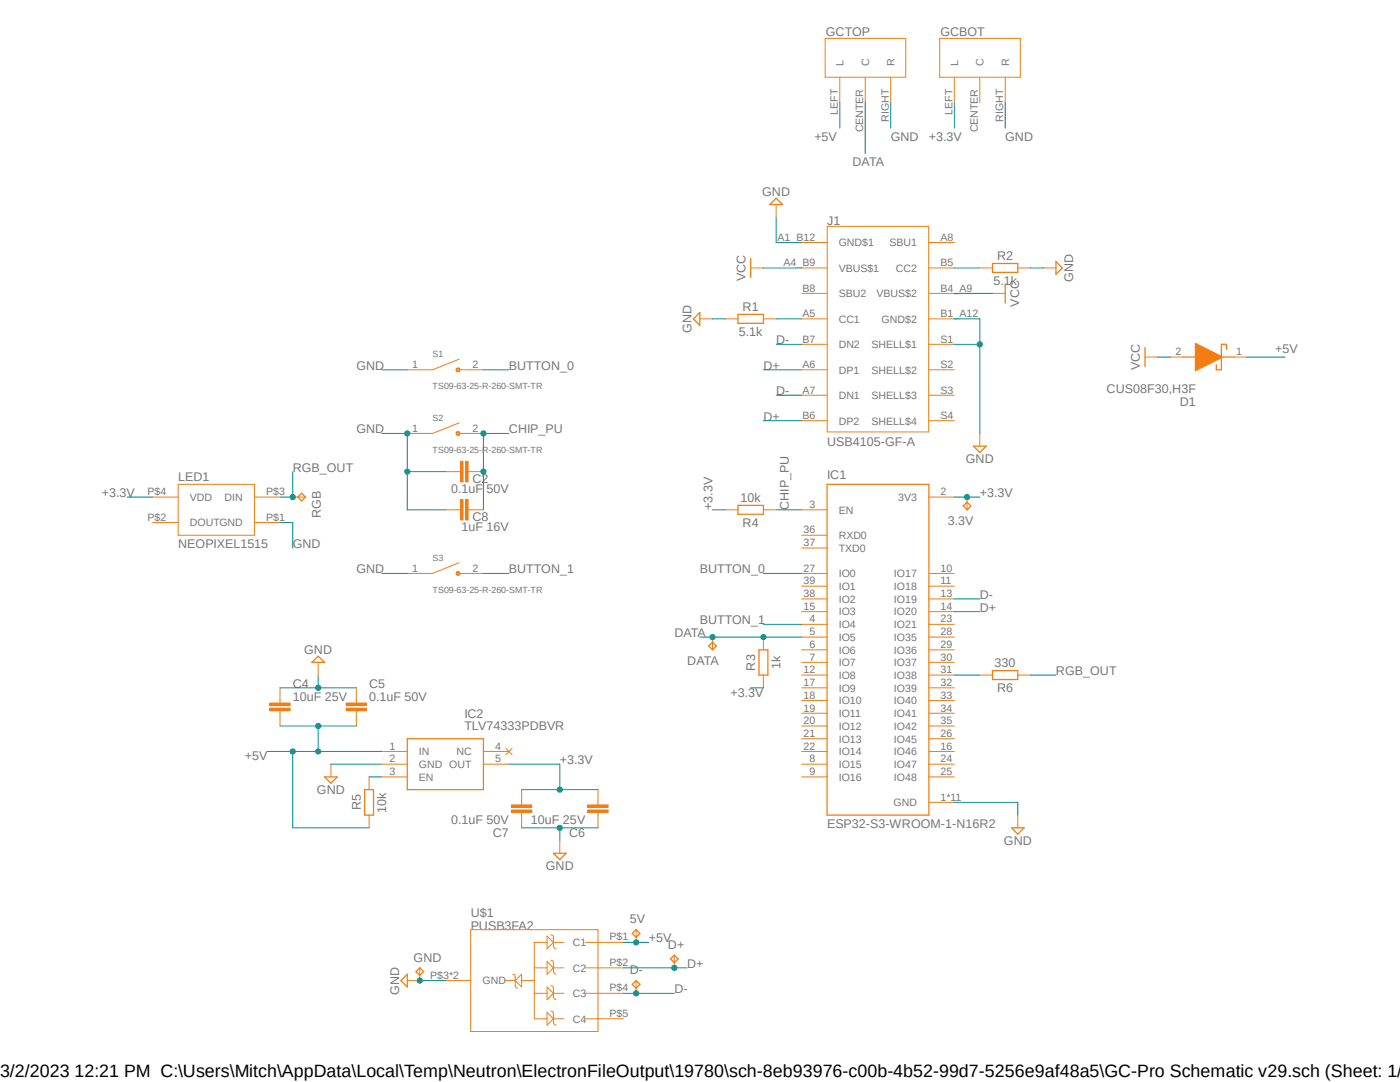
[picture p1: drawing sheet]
<svg xmlns="http://www.w3.org/2000/svg" width="279mm" height="216mm" viewBox="0 0 279 216" stroke-linecap="round" stroke-linejoin="round" font-family="sans-serif">
<path d="M19.7 4.7l240 201.4M259.7 4.7l-240 201.4" fill="none" stroke="#fff" stroke-width=".2"/>
<g fill="none" stroke="#f57c10" stroke-width=".2">
<path d="M164.7 7.7h16.1v7.7h-16.1zM167.6 15.4v5.1M172.7 15.4v5.1M177.8 15.4v5.1M187.5 7.7h16.1v7.7h-16.1zM190.5 15.4v5.1M195.5 15.4v5.1M200.6 15.4v5.1M149.8 53.5h2.6M154.9 40.8v2.5M160 48.4h5.1M160 53.5h5.1"/>
<path d="M160 58.5h5.1M165.1 45.2h20.2v41h-20.2zM185.4 48.4h5.1M185.4 53.5h5.1M185.4 58.5h5.1M195.5 53.5h2.6M198.1 58.5h2.5M203.1 53.5h2.6M208.2 53.5h2.5M91.7 71.7l-5.4 2.1M139.7 63.6h2.5M144.7 63.6h2.6"/>
<path d="M152.4 63.6h2.5M160 63.6h5.1M160 68.7h5.1M160 73.8h5.1M160 78.9h5.1M185.4 63.6h5.1M185.4 68.7h5.1M185.4 73.8h5.1M185.4 78.9h5.1M160 83.9h5.1M185.4 83.9h5.1M185.4 99.2h5.1"/>
<path d="M195.5 86.5v2.5M160 101.7h5.1M160 119.5h5.1M160 114.4h5.1M160 117h5.1M160 109.3h5.1M160 106.8h5.1M185.4 119.5h5.1M185.4 114.4h5.1M185.4 117h5.1M160 127.1h5.1M160 137.2h5.1"/>
<path d="M160 139.8h5.1M160 124.6h5.1M160 132.2h5.1M160 134.7h5.1M160 122h5.1M160 129.7h5.1M185.4 127.1h5.1M185.4 137.2h5.1M185.4 139.8h5.1M185.4 124.6h5.1M185.4 132.2h5.1M185.4 134.7h5.1"/>
<path d="M185.4 122h5.1M185.4 129.7h5.1M160 142.3h5.1M160 149.9h5.1M160 144.9h5.1M160 147.4h5.1M160 152.5h5.1M160 155h5.1M185.4 142.3h5.1M185.4 149.9h5.1M185.4 144.9h5.1M185.4 147.4h5.1"/>
<path d="M185.4 152.5h5.1M185.4 155h5.1M185.4 160.1h5.1M203.1 162.6v2.6"/>
</g>
<path d="M154.9 39.5l1.3 1.3h-2.6zM149.8 51.6v3.8M198.1 52.6h5v1.8h-5zM200.6 56.6v3.9M210.7 52.2l1.3 1.3-1.3 1.2zM138.4 63.6l1.3-1.2v2.5zM147.3 62.7h5.1v1.8h-5.1zM165.1 96.6h20.3v66h-20.3zM194.3 89h2.5l-1.3 1.3zM201.9 165.2h2.5l-1.3 1.3z" fill="none" stroke="#f57c10" stroke-width=".25"/>
<path d="M91.3 73.4h.2l.3 .4-.3 .4h-.2l-.3-.4 .5-.3 .1 .5h-.2l-.4-.2z" fill-rule="evenodd" fill="#f57c10"/>
<path d="M81.3 73.8h5M91.3 73.4h.2l.3 .4-.3 .4h-.2l-.3-.4 .5-.3 .1 .5h-.2l-.4-.2zM91.8 73.8h4.7M91.7 84.4l-5.4 2.1" fill="none" stroke="#f57c10" stroke-width=".2"/>
<path d="M91.1 86.2l.2-.1 .4 .1v.5l-.2 .2-.4-.2-.1-.2 .4-.3 .2 .1 .1 .2-.1 .2h-.2l-.4-.2z" fill-rule="evenodd" fill="#f57c10"/>
<path d="M81.3 86.5h5M91.1 86.2l.2-.1 .4 .1v.5l-.2 .2-.4-.2-.1-.2 .4-.3 .2 .1 .1 .2-.1 .2h-.2l-.4-.2zM91.8 86.5h4.7M91.7 112.3l-5.4 2.1" fill="none" stroke="#f57c10" stroke-width=".2"/>
<path d="M91.1 114.2l.2-.2 .4 .2v.4l-.4 .2-.3-.4 .4-.2 .2 .1v.3h-.2l-.4-.2z" fill-rule="evenodd" fill="#f57c10"/>
<g fill="none" stroke="#f57c10" stroke-width=".2">
<path d="M30.5 99.2h5.1M35.6 96.6h15.2v10.2h-15.2zM50.8 99.2h5.1M30.5 104.3h5.1M50.8 104.3h5.1M81.3 114.4h5M91.1 114.2l.2-.2 .4 .2v.4l-.4 .2-.3-.4 .4-.2 .2 .1v.3h-.2l-.4-.2zM91.8 114.4h4.7M144.7 101.7h2.6M152.4 101.7h2.5M152.4 127.1v2.6M152.4 134.7v2.5"/>
<path d="M66 152.5v2.5M76.2 149.9h5.1M76.2 152.5h5.1M76.2 155h5.1M96.5 149.9h5.1M96.5 152.5h5.1M101 149.4l1.2 1.2M102.2 149.4l-1.2 1.2M88.9 195.7h5M93.9 185.5h25.4v20.3h-25.4zM100.8 195.7h2M102.3 194.4a.45 .45 0 0 1 .5 .5v1.8l.2 .3 .3 .2"/>
<path d="M104.1 195.7h2.5M104.1 194.4v2.5l-1.3-1.2zM106.6 193.1h2.6M106.6 198.2h2.6M109.2 188h-2.6v15.3h2.6M109.2 186.8l1.2 1.2-1.2 1.3zM109.2 191.9l1.2 1.2-1.2 1.3zM109.2 196.9l1.2 1.3-1.2 1.3zM109.9 186.5a.45 .45 0 0 1 .5 .5v1.8l.2 .3 .4 .2M109.9 191.6a.45 .45 0 0 1 .5 .5v1.8l.2 .3 .4 .2M109.9 196.7a.45 .45 0 0 1 .5 .5v1.8l.2 .3 .4 .2M110.4 188h2.1"/>
<path d="M110.4 193.1h2.1M110.4 198.2h2.1M116.8 188h7.6M116.8 193.1h7.6M116.8 198.2h7.6M109.2 202l1.2 1.3-1.2 1.3zM109.9 201.8a.45 .45 0 0 1 .5 .5v1.7l.2 .4 .4 .2M110.4 203.3h2.1M116.8 203.3h7.6"/>
</g>
<path d="M147.3 100.8h5.1v1.8h-5.1zM151.5 129.7h1.7v5h-1.7zM64.8 155h2.5l-1.3 1.3zM81.3 147.4h15.2v10.2h-15.2z" fill="none" stroke="#f57c10" stroke-width=".25"/>
<path d="M92.9 92.1h.5v4h-.5z" fill-rule="evenodd" fill="#f57c10"/>
<path d="M92.9 92.1h.5v4h-.5z" fill="none" stroke="#f57c10" stroke-width=".2"/>
<path d="M91.9 92.1h.5v4h-.5z" fill-rule="evenodd" fill="#f57c10"/>
<path d="M88.9 94.1h3M91.9 92.1h.5v4h-.5zM93.4 94.1h3.1M73.7 155v2.6M73.7 162.6v2.6" fill="none" stroke="#f57c10" stroke-width=".2"/>
<path d="M72.8 157.6h1.7v5h-1.7z" fill="none" stroke="#f57c10" stroke-width=".25"/>
<path d="M53.8 141.3h4.1v.5h-4.1z" fill-rule="evenodd" fill="#f57c10"/>
<path d="M53.8 141.3h4.1v.5h-4.1z" fill="none" stroke="#f57c10" stroke-width=".2"/>
<path d="M53.8 140.3h4.1v.5h-4.1z" fill-rule="evenodd" fill="#f57c10"/>
<path d="M55.9 137.2v3.1M53.8 140.3h4.1v.5h-4.1zM55.9 141.8v3.1" fill="none" stroke="#f57c10" stroke-width=".2"/>
<path d="M69.1 141.3h4.1v.5h-4.1z" fill-rule="evenodd" fill="#f57c10"/>
<path d="M69.1 141.3h4.1v.5h-4.1z" fill="none" stroke="#f57c10" stroke-width=".2"/>
<path d="M69.1 140.3h4.1v.5h-4.1z" fill-rule="evenodd" fill="#f57c10"/>
<path d="M63.5 132.2v2.5M71.1 137.2v3.1M69.1 140.3h4.1v.5h-4.1zM71.1 141.8v3.1" fill="none" stroke="#f57c10" stroke-width=".2"/>
<path d="M62.2 132.2l1.3-1.3 1.3 1.3z" fill="none" stroke="#f57c10" stroke-width=".25"/>
<path d="M117.3 160.6h4.1v.5h-4.1z" fill-rule="evenodd" fill="#f57c10"/>
<path d="M117.3 160.6h4.1v.5h-4.1z" fill="none" stroke="#f57c10" stroke-width=".2"/>
<path d="M117.3 161.6h4.1v.5h-4.1z" fill-rule="evenodd" fill="#f57c10"/>
<path d="M119.3 157.6v3M117.3 161.6h4.1v.5h-4.1zM119.3 162.1v3.1" fill="none" stroke="#f57c10" stroke-width=".2"/>
<path d="M102.1 160.6h4v.5h-4z" fill-rule="evenodd" fill="#f57c10"/>
<path d="M102.1 160.6h4v.5h-4z" fill="none" stroke="#f57c10" stroke-width=".2"/>
<path d="M102.1 161.6h4v.5h-4z" fill-rule="evenodd" fill="#f57c10"/>
<path d="M233.6 71.2h2.5M246.3 71.2h2.5M104.1 157.6v3M102.1 161.6h4v.5h-4zM104.1 162.1v3.1M111.7 167.7v2.6M81.3 195.7h2.5" fill="none" stroke="#f57c10" stroke-width=".2"/>
<path d="M236.1 71.2h2.6M243.8 71.2h2.5M244.8 69.7v-1h-1v5.1h-1.1v-1M110.4 170.3h2.6l-1.3 1.2zM81.3 194.4v2.5l-1.3-1.2z" fill="none" stroke="#f57c10" stroke-width=".25"/>
<path d="M238.5 68.5l5.4 2.7v.1l-5.4 2.7z" fill-rule="evenodd" fill="#f57c10"/>
<path d="M228.5 71.2h2.6M238.5 68.5l5.4 2.7v.1l-5.4 2.7z" fill="none" stroke="#f57c10" stroke-width=".2"/>
<path d="M228.5 69.3v3.9" fill="none" stroke="#f57c10" stroke-width=".25"/>
<path d="M92.9 99.7h.5v4.1h-.5z" fill-rule="evenodd" fill="#f57c10"/>
<path d="M92.9 99.7h.5v4.1h-.5z" fill="none" stroke="#f57c10" stroke-width=".2"/>
<path d="M91.9 99.7h.5v4.1h-.5z" fill-rule="evenodd" fill="#f57c10"/>
<path d="M58.4 99.2h2.6M91.9 99.7h.5v4.1h-.5zM193 99.2v2.5M88.9 101.7h3M93.4 101.7h3.1M142.2 127.1v2.6M195.5 134.7h2.6M203.1 134.7h2.6M83.8 193.1v2.6M127 185.5v2.5M127 195.7v2.5M134.6 190.6v2.5" fill="none" stroke="#f57c10" stroke-width=".2"/>
<path d="M60.2 98.4l.8 .8-.8 .7-.8-.7zM192.2 101l.8-.8 .8 .8-.8 .7zM141.4 128.9l.8-.8 .8 .8-.8 .8zM198.1 133.8h5v1.8h-5zM83 193.9l.8-.8 .7 .8-.7 .7zM126.2 186.3l.8-.8 .7 .8-.7 .7zM126.2 196.4l.8-.7 .7 .7-.7 .8zM133.8 191.3l.8-.7 .7 .7-.7 .8z" fill="none" stroke="#f57c10" stroke-width=".25"/>
<path d="M167.6 20.5v5.1M248.8 71.2h7.7M55.9 144.9h15.2" fill="none" stroke="#009292" stroke-width=".2"/>
<circle cx="63.5" cy="144.9" r=".51" fill="#009292"/>
<g fill="none" stroke="#009292" stroke-width=".2">
<path d="M58.4 149.9h17.8M63.5 144.9v5"/>
<circle cx="63.5" cy="144.9" r=".51"/>
</g>
<circle cx="63.5" cy="149.9" r=".51" fill="#009292"/>
<g fill="none" stroke="#009292" stroke-width=".2">
<path d="M53.3 149.9h5.1"/>
<circle cx="63.5" cy="149.9" r=".51"/>
</g>
<circle cx="58.4" cy="149.9" r=".51" fill="#009292"/>
<g fill="none" stroke="#009292" stroke-width=".2">
<path d="M58.4 149.9v15.3h15.3M124.4 188h5.1"/>
<circle cx="58.4" cy="149.9" r=".51"/>
</g>
<circle cx="127" cy="188" r=".51" fill="#009292"/>
<g fill="none" stroke="#009292" stroke-width=".2">
<path d="M172.7 20.5v10.1M142.2 127.1h17.8"/>
<circle cx="127" cy="188" r=".51"/>
</g>
<circle cx="152.4" cy="127.1" r=".51" fill="#009292"/>
<g fill="none" stroke="#009292" stroke-width=".2">
<path d="M139.7 127.1h2.5"/>
<circle cx="152.4" cy="127.1" r=".51"/>
</g>
<circle cx="142.2" cy="127.1" r=".51" fill="#009292"/>
<g fill="none" stroke="#009292" stroke-width=".2">
<path d="M177.8 20.5v5.1M200.6 20.5v5.1M205.7 53.5h2.5M142.2 63.6h2.5M190.5 63.6h5v22.9M190.5 68.7h5"/>
<circle cx="142.2" cy="127.1" r=".51"/>
</g>
<circle cx="195.5" cy="68.7" r=".51" fill="#009292"/>
<g fill="none" stroke="#009292" stroke-width=".2">
<path d="M154.9 43.3v5.1h5.1M76.2 73.8h5.1M76.2 86.5h5.1v7.6h7.6M66 152.5h10.2M190.5 160.1h12.6v2.5"/>
<circle cx="195.5" cy="68.7" r=".51"/>
</g>
<circle cx="81.3" cy="86.5" r=".51" fill="#009292"/>
<g fill="none" stroke="#009292" stroke-width=".2">
<path d="M81.3 94.1v7.6h7.6"/>
<circle cx="81.3" cy="86.5" r=".51"/>
</g>
<circle cx="81.3" cy="94.1" r=".51" fill="#009292"/>
<g fill="none" stroke="#009292" stroke-width=".2">
<path d="M76.2 114.4h5.1M55.9 137.2h15.2"/>
<circle cx="81.3" cy="94.1" r=".51"/>
</g>
<circle cx="63.5" cy="137.2" r=".51" fill="#009292"/>
<g fill="none" stroke="#009292" stroke-width=".2">
<path d="M63.5 134.7v2.5M104.1 165.2h15.2"/>
<circle cx="63.5" cy="137.2" r=".51"/>
</g>
<circle cx="111.7" cy="165.2" r=".51" fill="#009292"/>
<g fill="none" stroke="#009292" stroke-width=".2">
<path d="M111.7 165.2v2.5M83.8 195.7h5.1"/>
<circle cx="111.7" cy="165.2" r=".51"/>
</g>
<circle cx="83.8" cy="195.7" r=".51" fill="#009292"/>
<g fill="none" stroke="#009292" stroke-width=".2">
<path d="M190.5 20.5v5.1M55.9 104.3h2.5v5M101.6 152.5h10.1v5.1M104.1 157.6h15.2"/>
<circle cx="83.8" cy="195.7" r=".51"/>
</g>
<circle cx="111.7" cy="157.6" r=".51" fill="#009292"/>
<g fill="none" stroke="#009292" stroke-width=".2">
<path d="M25.4 99.2h5.1M190.5 99.2h5M142.2 101.7h2.5M149.8 137.2h2.6"/>
<circle cx="111.7" cy="157.6" r=".51"/>
</g>
<circle cx="193" cy="99.2" r=".51" fill="#009292"/>
<g fill="none" stroke="#009292" stroke-width=".2">
<path d="M190.5 53.5h5M152.4 73.8h7.6M154.9 63.6h5.1M152.4 83.9h7.6M124.4 193.1h12.7"/>
<circle cx="193" cy="99.2" r=".51"/>
</g>
<circle cx="134.6" cy="193.1" r=".51" fill="#009292"/>
<g fill="none" stroke="#009292" stroke-width=".2">
<path d="M154.9 68.7h5.1M154.9 78.9h5.1M190.5 122h5M124.4 198.2h10.2"/>
<circle cx="134.6" cy="193.1" r=".51"/>
</g>
<circle cx="127" cy="198.2" r=".51" fill="#009292"/>
<g fill="none" stroke="#009292" stroke-width=".2">
<path d="M152.4 53.5h7.6M190.5 58.5h7.6M231.1 71.2h2.5M101.6 86.5h-5.1v7.6M154.9 101.7h5.1M190.5 119.5h5"/>
<circle cx="127" cy="198.2" r=".51"/>
</g>
<circle cx="96.5" cy="86.5" r=".51" fill="#009292"/>
<g fill="none" stroke="#009292" stroke-width=".2">
<path d="M96.5 94.1v7.6"/>
<circle cx="96.5" cy="86.5" r=".51"/>
</g>
<circle cx="96.5" cy="94.1" r=".51" fill="#009292"/>
<g fill="none" stroke="#009292" stroke-width=".2">
<path d="M96.5 73.8h5.1M58.4 94.1v5.1h-2.5M96.5 114.4h5.1M152.4 114.4h7.6M152.4 124.6h7.6M190.5 134.7h5M205.7 134.7h5M73.7 155h2.5"/>
<circle cx="96.5" cy="94.1" r=".51"/>
</g>
<circle cx="58.4" cy="99.2" r=".51" fill="#009292"/>
<circle cx="58.4" cy="99.2" r=".51" fill="none" stroke="#009292" stroke-width=".2"/>
<text font-size="3.6" x="0" y="214.9">3/2/2023 12:21 PM C:\Users\Mitch\AppData\Local\Temp\Neutron\ElectronFileOutput\19780\sch-8eb93976-c00b-4b52-99d7-5256e9af48a5\GC-Pro Schematic v29.sch (Sheet: 1/1</text>
<g font-size="2.5" fill="#757575">
<text x="164.8" y="7.3">GCTOP</text>
<text x="187.7" y="7.3">GCBOT</text>
<text x="162.5" y="28.1">+5V</text>
<text x="177.8" y="28.1">GND</text>
<text x="185.4" y="28.1">+3.3V</text>
<text x="200.6" y="28.1">GND</text>
<text x="170.1" y="33.2">DATA</text>
<text x="152.1" y="39.2">GND</text>
<text x="165.1" y="44.8">J1</text>
<text x="199" y="51.8">R2</text>
<text x="148.8" y="56.1" transform="rotate(-90 148.8 56.1)">VCC</text>
<text x="198.3" y="56.9">5.1k</text>
<text x="214.2" y="56.3" transform="rotate(-90 214.2 56.3)">GND</text>
<text x="148.2" y="62">R1</text>
<text x="203.4" y="61.2" transform="rotate(-90 203.4 61.2)">VCC</text>
<text x="138" y="66.4" transform="rotate(-90 138 66.4)">GND</text>
<text x="147.4" y="67.1">5.1k</text>
<text x="154.9" y="68.7">D-</text>
<text x="254.5" y="70.5">+5V</text>
<text x="71.1" y="73.8">GND</text>
<text x="101.6" y="73.8">BUTTON_0</text>
<text x="152.4" y="73.8">D+</text>
<text x="227.5" y="73.9" transform="rotate(-90 227.5 73.9)">VCC</text>
<text x="152.4" y="83.9">D+</text>
<text x="154.9" y="78.9">D-</text>
<text x="220.9" y="78.5">CUS08F30,H3F</text>
<text x="235.5" y="81">D1</text>
<text x="71.1" y="86.5">GND</text>
<text x="101.6" y="86.5">CHIP_PU</text>
<text x="165.1" y="89">USB4105-GF-A</text>
<text x="35.6" y="95.9">LED1</text>
<text x="58.4" y="94.1">RGB_OUT</text>
<text x="165.1" y="95.5">IC1</text>
<text x="192.7" y="92.5">GND</text>
<text x="20.3" y="99.2">+3.3V</text>
<text x="90" y="98.4">0.1uF 50V</text>
<text x="94.3" y="96.4">C2</text>
<text x="142.2" y="101.7" transform="rotate(-90 142.2 101.7)">+3.3V</text>
<text x="147.8" y="100.1">10k</text>
<text x="157.4" y="101.7" transform="rotate(-90 157.4 101.7)">CHIP_PU</text>
<text x="195.5" y="99.2">+3.3V</text>
<text x="64" y="103.3" transform="rotate(-90 64 103.3)">RGB</text>
<text x="92.1" y="106">1uF 16V</text>
<text x="94.3" y="104">C8</text>
<text x="148.2" y="105.2">R4</text>
<text x="189.1" y="104.8">3.3V</text>
<text x="35.6" y="109.3">NEOPIXEL1515</text>
<text x="58.4" y="109.3">GND</text>
<text x="71.1" y="114.4">GND</text>
<text x="101.6" y="114.4">BUTTON_1</text>
<text x="139.7" y="114.4">BUTTON_0</text>
<text x="195.5" y="119.5">D-</text>
<text x="139.7" y="124.6">BUTTON_1</text>
<text x="195.5" y="122">D+</text>
<text x="60.7" y="130.6">GND</text>
<text x="134.6" y="127.1">DATA</text>
<text x="58.4" y="137.2">C4</text>
<text x="73.7" y="137.2">C5</text>
<text x="137.2" y="132.7">DATA</text>
<text x="150.7" y="133.8" transform="rotate(-90 150.7 133.8)">R3</text>
<text x="155.8" y="133.5" transform="rotate(-90 155.8 133.5)">1k</text>
<text x="198.5" y="133.1">330</text>
<text x="210.7" y="134.7">RGB_OUT</text>
<text x="58.4" y="139.8">10uF 25V</text>
<text x="73.7" y="139.8">0.1uF 50V</text>
<text x="92.7" y="143.2">IC2</text>
<text x="145.8" y="139">+3.3V</text>
<text x="199" y="138.1">R6</text>
<text x="92.7" y="145.8">TLV74333PDBVR</text>
<text x="48.9" y="151.7">+5V</text>
<text x="111.7" y="152.5">+3.3V</text>
<text x="63.2" y="158.5">GND</text>
<text x="72" y="161.7" transform="rotate(-90 72 161.7)">R5</text>
<text x="77.1" y="162.1" transform="rotate(-90 77.1 162.1)">10k</text>
<text x="90" y="164.4">0.1uF 50V</text>
<text x="98.3" y="167">C7</text>
<text x="106" y="164.4">10uF 25V</text>
<text x="113.6" y="167">C6</text>
<text x="165.1" y="165.2">ESP32-S3-WROOM-1-N16R2</text>
<text x="108.9" y="173.7">GND</text>
<text x="200.4" y="168.6">GND</text>
<text x="93.9" y="185.5">PUSB3FA2</text>
<text x="93.9" y="183">U$1</text>
<text x="125.7" y="184.2">5V</text>
<text x="82.6" y="191.9">GND</text>
<text x="129.5" y="188">+5V</text>
<text x="133.3" y="189.3">D+</text>
<text x="125.7" y="194.4">D-</text>
<text x="137.1" y="193.1">D+</text>
<text x="79.6" y="198.5" transform="rotate(-90 79.6 198.5)">GND</text>
<text x="134.6" y="198.2">D-</text>
</g>
<g font-size="2.1" fill="#757575">
<text x="168.4" y="13.1" transform="rotate(-90 168.4 13.1)">L</text>
<text x="173.4" y="13.1" transform="rotate(-90 173.4 13.1)">C</text>
<text x="178.5" y="13.1" transform="rotate(-90 178.5 13.1)">R</text>
<text x="191.2" y="13.1" transform="rotate(-90 191.2 13.1)">L</text>
<text x="196.3" y="13.1" transform="rotate(-90 196.3 13.1)">C</text>
<text x="201.4" y="13.1" transform="rotate(-90 201.4 13.1)">R</text>
<text x="167.2" y="22.9" transform="rotate(-90 167.2 22.9)">LEFT</text>
<text x="190.1" y="22.9" transform="rotate(-90 190.1 22.9)">LEFT</text>
<text x="172.3" y="26.4" transform="rotate(-90 172.3 26.4)">CENTER</text>
<text x="177.4" y="24.3" transform="rotate(-90 177.4 24.3)">RIGHT</text>
<text x="195.2" y="26.4" transform="rotate(-90 195.2 26.4)">CENTER</text>
<text x="200.2" y="24.3" transform="rotate(-90 200.2 24.3)">RIGHT</text>
<text x="155.2" y="48">A1_B12</text>
<text x="156.4" y="53.1">A4_B9</text>
<text x="167.4" y="49.1">GND$1</text>
<text x="177.5" y="49.1">SBU1</text>
<text x="187.7" y="53.1">B5</text>
<text x="187.7" y="48">A8</text>
<text x="160.1" y="58.2">B8</text>
<text x="167.4" y="54.2">VBUS$1</text>
<text x="167.4" y="59.3">SBU2</text>
<text x="174.9" y="59.3">VBUS$2</text>
<text x="178.8" y="54.2">CC2</text>
<text x="187.7" y="58.2">B4_A9</text>
<text x="160.1" y="63.3">A5</text>
<text x="167.4" y="64.4">CC1</text>
<text x="175.9" y="64.4">GND$2</text>
<text x="187.7" y="63.3">B1_A12</text>
<text x="160.1" y="68.4">B7</text>
<text x="167.4" y="69.5">DN2</text>
<text x="173.9" y="69.5">SHELL$1</text>
<text x="187.7" y="68.4">S1</text>
<text x="234.6" y="70.9">2</text>
<text x="246.7" y="70.9">1</text>
<text x="82.3" y="73.4">1</text>
<text x="94.3" y="73.4">2</text>
<text x="160.1" y="73.4">A6</text>
<text x="167.4" y="74.5">DP1</text>
<text x="173.9" y="74.5">SHELL$2</text>
<text x="187.7" y="73.4">S2</text>
<text x="160.1" y="78.5">A7</text>
<text x="160.1" y="83.6">B6</text>
<text x="167.4" y="79.6">DN1</text>
<text x="173.9" y="79.6">SHELL$3</text>
<text x="187.7" y="83.6">S4</text>
<text x="187.7" y="78.5">S3</text>
<text x="82.3" y="86.1">1</text>
<text x="94.3" y="86.1">2</text>
<text x="167.4" y="84.7">DP2</text>
<text x="173.9" y="84.7">SHELL$4</text>
<text x="29.5" y="98.8">P$4</text>
<text x="37.9" y="99.9">VDD</text>
<text x="44.8" y="99.9">DIN</text>
<text x="53.1" y="98.8">P$3</text>
<text x="161.5" y="101.3">3</text>
<text x="179.2" y="99.9">3V3</text>
<text x="187.7" y="98.8">2</text>
<text x="29.5" y="103.9">P$2</text>
<text x="37.9" y="105">DOUTGND</text>
<text x="53.1" y="103.9">P$1</text>
<text x="160.4" y="106.4">36</text>
<text x="167.4" y="102.5">EN</text>
<text x="167.4" y="107.6">RXD0</text>
<text x="160.4" y="109">37</text>
<text x="167.4" y="110.1">TXD0</text>
<text x="82.3" y="114">1</text>
<text x="94.3" y="114">2</text>
<text x="160.4" y="119.1">38</text>
<text x="160.4" y="114">27</text>
<text x="160.4" y="116.6">39</text>
<text x="167.4" y="115.2">IO0</text>
<text x="167.4" y="117.7">IO1</text>
<text x="178.4" y="115.2">IO17</text>
<text x="178.4" y="117.7">IO18</text>
<text x="187.7" y="114">10</text>
<text x="187.7" y="116.6">11</text>
<text x="187.7" y="119.1">13</text>
<text x="160.4" y="121.7">15</text>
<text x="161.5" y="124.2">4</text>
<text x="167.4" y="120.3">IO2</text>
<text x="167.4" y="125.3">IO4</text>
<text x="167.4" y="122.8">IO3</text>
<text x="178.4" y="120.3">IO19</text>
<text x="178.4" y="125.3">IO21</text>
<text x="178.4" y="122.8">IO20</text>
<text x="187.7" y="124.2">23</text>
<text x="187.7" y="121.7">14</text>
<text x="161.5" y="126.7">5</text>
<text x="161.5" y="129.3">6</text>
<text x="161.5" y="131.8">7</text>
<text x="167.4" y="127.9">IO5</text>
<text x="167.4" y="130.4">IO6</text>
<text x="178.4" y="127.9">IO35</text>
<text x="178.4" y="130.4">IO36</text>
<text x="187.7" y="126.7">28</text>
<text x="187.7" y="131.8">30</text>
<text x="187.7" y="129.3">29</text>
<text x="160.4" y="134.4">12</text>
<text x="160.4" y="136.9">17</text>
<text x="167.4" y="133">IO7</text>
<text x="167.4" y="135.5">IO8</text>
<text x="178.4" y="133">IO37</text>
<text x="178.4" y="135.5">IO38</text>
<text x="187.7" y="136.9">32</text>
<text x="187.7" y="134.4">31</text>
<text x="160.4" y="139.4">18</text>
<text x="160.4" y="142">19</text>
<text x="167.4" y="138">IO9</text>
<text x="167.4" y="140.5">IO10</text>
<text x="167.4" y="143.1">IO11</text>
<text x="178.4" y="143.1">IO41</text>
<text x="178.4" y="138">IO39</text>
<text x="178.4" y="140.5">IO40</text>
<text x="187.7" y="142">34</text>
<text x="187.7" y="139.4">33</text>
<text x="77.7" y="149.6">1</text>
<text x="98.8" y="149.6">4</text>
<text x="160.4" y="149.6">22</text>
<text x="160.4" y="144.5">20</text>
<text x="160.4" y="147.1">21</text>
<text x="167.4" y="145.6">IO12</text>
<text x="167.4" y="148.2">IO13</text>
<text x="178.4" y="145.6">IO42</text>
<text x="178.4" y="148.2">IO45</text>
<text x="187.7" y="144.5">35</text>
<text x="187.7" y="147.1">26</text>
<text x="187.7" y="149.6">16</text>
<text x="77.7" y="152.1">2</text>
<text x="77.7" y="154.7">3</text>
<text x="83.6" y="150.7">IN</text>
<text x="83.6" y="153.2">GND OUT</text>
<text x="83.6" y="155.8">EN</text>
<text x="91.1" y="150.7">NC</text>
<text x="98.8" y="152.1">5</text>
<text x="161.5" y="152.1">8</text>
<text x="161.5" y="154.7">9</text>
<text x="167.4" y="150.7">IO14</text>
<text x="167.4" y="153.2">IO15</text>
<text x="167.4" y="155.8">IO16</text>
<text x="178.4" y="150.7">IO46</text>
<text x="178.4" y="153.2">IO47</text>
<text x="178.4" y="155.8">IO48</text>
<text x="187.7" y="152.1">24</text>
<text x="187.7" y="154.7">25</text>
<text x="178.3" y="160.9">GND</text>
<text x="187.7" y="159.8">1*11</text>
<text x="114.3" y="188.8">C1</text>
<text x="121.7" y="187.7">P$1</text>
<text x="85.9" y="195.3">P$3*2</text>
<text x="96.3" y="196.4">GND</text>
<text x="114.3" y="193.9">C2</text>
<text x="121.7" y="192.7">P$2</text>
<text x="121.7" y="197.8">P$4</text>
<text x="114.3" y="199">C3</text>
<text x="121.7" y="202.9">P$5</text>
<text x="114.3" y="204">C4</text>
</g>
<g font-size="1.8" fill="#757575">
<text x="86.3" y="71.2">S1</text>
<text x="86.3" y="77.6">TS09-63-25-R-260-SMT-TR</text>
<text x="86.3" y="83.9">S2</text>
<text x="86.3" y="90.3">TS09-63-25-R-260-SMT-TR</text>
<text x="86.3" y="111.9">S3</text>
<text x="86.3" y="118.2">TS09-63-25-R-260-SMT-TR</text>
</g>
</svg>
